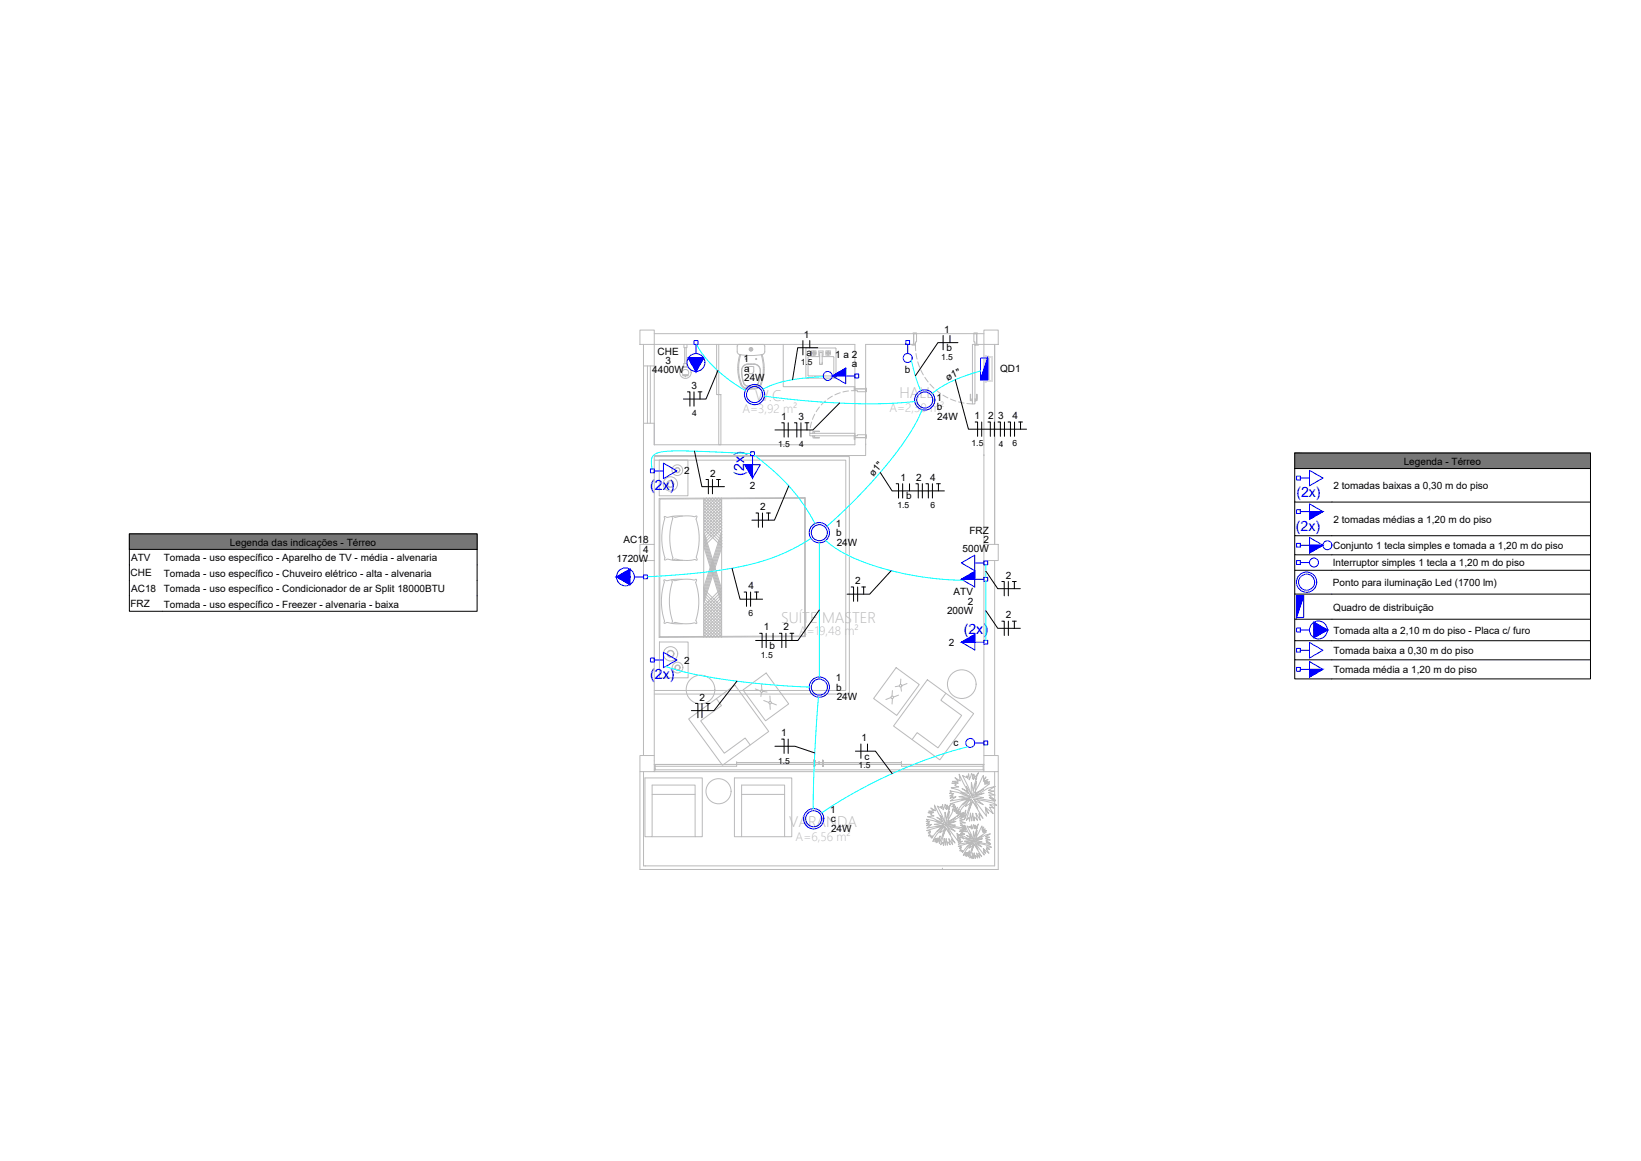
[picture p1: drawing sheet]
<svg xmlns="http://www.w3.org/2000/svg" width="2378mm" height="1682mm" viewBox="0 0 2378 1682" stroke-linecap="round" stroke-linejoin="round" font-family="sans-serif">
<!-- layer: 0 -->
<g fill="none" stroke="#bababa" stroke-width="1.45">
<path d="M927 478h21v21h-21zM1426 478h21v21h-21zM933 499v114M948 483h376v16M948 499h291v145h-291zM991 499v5h5v-5M1038 499v73h4v-73M1071 499l-3 2v8l1 3 3 2M1106 499l2 2v8l-1 3-2 2M1135 499v61h104M1321 499h6v1h-6zM1323 482h5v1h-5z"/>
<path d="M1324 499h.1M1324 483h4v12h-1v4h-3zM1324 499h-70v145M1324 483h102M1409 499h4v86h-4zM1411 483h4v16h-2v-4h-2zM1411 482h5v1h-5zM1413 499h5v1h-5zM1415 483v16h11v290M1441 499v290M992 504v23M994 504v23"/>
<path d="M1072 514l18 1 15-1M1072 514l-2 10-1 12M1073 514l-2 11-1 11M1087 507l1-1 2 1M1103 514l2 10 1 12M1104 514l3 10v12M1168 505v42l1 1 42-1v-42M1168 505l1-1h41l1 1M1182 512v2h-2M1182 511h-2v-2h-1v2h-3v1h3v2M1182 512h-2v2M1182 512v-4h-6v6h4"/>
<path d="M1188 517h-17v27h37v-27h-17M1188 517v-6h3v6M1188 517v10M1188 514h-1v-5h6v5h-2M1191 517v10M1203 512v2h-2M1203 511h-2v-2h-2v2h-2v1h2v2M1203 512h-2v2M1203 512v-4h-6v6h4M1327 500v8M1327 512l2 8M933 530h15"/>
<path d="M938 530v83M942 530v83M990 536a5 5 0 0 1 7 0 5 5 0 0 1 0 7h-7l-1-4zM991 527h5v5h-5zM1069 536l1 9 4 13 4 4 5 2 13-1 5-3 5-12 1-12M1070 536l2 10 3 11 3 4 5 1M1084 527a11 11 0 0 0-9 15l1 8M1084 527h9M1084 538a4 4 0 0 0 4 4 4 4 0 0 0 4-4M1084 538v-7h4h4v7M1093 527a11 11 0 0 1 9 15l-1 8M1102 537a9 9 0 0 0-9-9h-9a10 10 0 0 0-9 14l3 13a14 14 0 0 0 15 4l3-1 3-3 2-9 1-9"/>
<path d="M1106 536l-1 10-3 11-4 4-5 1M1188 525v2M1188 527v1h3M1189 528h2M1191 525v2M1191 527v1M1330 524l3 8M1334 536l4 7M990 544h7h-7zM993 544v2l1-2M1076 550l1 5a15 15 0 0 0 16 5l5-3 3-7M1340 547l5 6"/>
<path d="M1348 556l5 6M1042 572h3v72h-3zM1083 562h10M1206 574l-7 4M1218 569l-8 3M1230 566l-8 2M1238 566h-4M1238 561h1v5h-1zM1239 563h15v5h-11v-2h-4zM1239 563h15M1254 562h2v6h-2zM1356 565l7 5"/>
<path d="M1366 572l8 4M1377 578l8 3M1409 578h-2l-1-7v9h3M1409 578v3M1413 578v3M1413 578h2l1-7v9h-3M1187 590l-4 6M1196 581l-6 6M1389 582l8 2M1401 585h8M948 613h-15v176M1176 612l-2 8"/>
<path d="M1181 600l-4 8M1173 628h66v3h-66zM1174 624l-1 4M1177 631h4M1177 628h4M1178 627v-2h9h-7v2M1178 632v3h9l-7-1v-2M1238 631h1v6h-1zM1239 631h4v-1h11v4h-15zM1239 634h15M1254 630h2v5h-2zM1254 644h.1"/>
<path d="M1254 644v16h-306v129M1426 660h.1M948 661h283v345h-283M948 667h278v333h-278M955 666h42v52h-42zM955 722l212-1v201l-212 1zM956 723l210-1v199l-210 1zM1020 722v201M1046 722v201M974 749l1-1a10 10 0 0 0 10 0h17a7 7 0 0 0 7 0l1 1a9 9 0 0 0 1 10 95 95 0 0 1-2 49h1a2 2 0 0 1 0 4 1.8 1.8 0 0 1-3-1 73 73 0 0 1-29-1l-3 1-1-1a6 6 0 0 0 0-7 93 93 0 0 1 1-52zM989 748h-16a13 13 0 0 1-10 1v1a6 6 0 0 1-1 6 93 93 0 0 0 2 52l-1 3h1a10 10 0 0 1 10 0l15 1M927 789h21v23h-21z"/>
<path d="M1426 789h21v23h-21zM933 812v283M948 812v283M1426 812v306M1441 812v283M988 839l-15 1a13 13 0 0 1-11 0v1a6 6 0 0 1-1 7 93 93 0 0 0 2 52l-1 3h1a9 9 0 0 1 10 0l16 1M974 840a10 10 0 0 0 10 0 52 52 0 0 1 22 0 1.7 1.7 0 0 1 3 0 1.7 1.7 0 0 1 0 2l-1 1a99 99 0 0 1 1 57 1.7 1.7 0 0 1 1 3 1.7 1.7 0 0 1-3-1h-2a71 71 0 0 1-28 0l-2 1-1-1a6 6 0 0 0-1-7 93 93 0 0 1 1-52zM956 930h41v52h-41zM1299 967l33 25-32 45-34-25zM1077 1000l33-25 33 45-34 24zM1095 998l7 3M1104 992v8"/>
<path d="M1303 994l-6 1M1305 984v8M1305 995l1 6M1314 990l-7 3M1344 985l67 49-49 67-67-49zM1038 1012l8 10-31 22 35 47 30-22 7 10M1103 1003v6M1106 1002l6 1M1107 1015l7 3M1116 1020v8M1116 1008v8M1118 1018l7 3"/>
<path d="M1291 1011l-7 2M1293 1012v8M1293 1001v7M1302 1007l-7 3M1371 1004l-8 10 31 23-35 46-30-22-7 11M998 1042l67-49 49 67-67 49zM927 1095h21v23h-21zM1426 1095h21v23h-21M927 1118v142h520v-142M933 1118v136h508v-136M948 1102h.1M948 1108h232"/>
<path d="M948 1115h478M948 1118h478M949 1115h.1M949 1108v7M949 1110h.1M949 1110v5M1068 1105v5h-119M1068 1105h112M1068 1105h.1M1180 1109v1M1180 1103h.1M1180 1102h.1"/>
<path d="M1180 1102l1 1M1180 1105h.1M1180 1103v1M1180 1109h.1M1180 1109h1M1180 1102v3M1180 1108v1M1180 1103h1M1180 1102h1M1180 1109v1zM1180 1102v1zM1180 1104h.1"/>
<path d="M1180 1104v1M1180 1108h.1M1180 1108h12M1180 1105h7M1181 1109h.1M1181 1103h.1M1180 1105h12M1180 1110h1M1181 1110h.1M1181 1109l-1 1M1181 1102h.1M1181 1108h.1"/>
<path d="M1181 1102v3M1181 1108v2M1181 1102h-1M1187 1105h.1M1187 1105v3M1192 1109h.1M1192 1109v1M1192 1103h.1M1192 1105h.1M1192 1102h.1M1192 1102h1zM1192 1108h.1"/>
<path d="M1192 1103v1M1192 1109h1M1192 1103h1M1192 1103v2M1192 1108v1M1192 1110h1M1192 1105h1M1192 1109l1 1zM1192 1102l1 1zM1192 1102v1M1192 1108h1M1193 1109h.1"/>
<path d="M1193 1103h.1M1193 1109h-1M1193 1108v1M1193 1108h233M1193 1105h113M1193 1102v3M1193 1110h.1M1193 1105h.1M1193 1109v1M1193 1108h.1M1193 1108v2M1306 1105h.1"/>
<path d="M1306 1105v5h119M1425 1108v7M935 1127h83v85h-11v-75h-62v75h-10zM1064 1127h83v85h-10v-75h-62v75h-11zM1384 1127l7 4-1-9 17 33-18-11-11-3 11-1-5-2 2-2-7-1h10l-9-3h9zM1395 1123l6 4v-3l1 4 2-7v9l4-9 1 1v6l2-6 1 3-2 4 8-10-5 11 2-3-3 10-2 12-2 4zM1425 1123l1 7 3-4-4 6 7-3-6 3 5 1-4 1 7-1-7 3h7l-25 19zM945 1151h62M1075 1151h62M1377 1146l12 2 17 7-29 5 8-6-8 3 4-4h-5l6-3-6-1 3-2zM1394 1142l8 5-2-8 7 12 1-17 2 12 5-14-2 17 13-6-13 9 13-3-13 5 12 2-10 2 10 8-13-6 5 12-7-11-6 13 4-11-9 5 6-11-10 9 7-7-8-1 11-1-15-3 13-1-11-5 12 1zM1409 1160l16 26-6-7 2 9-7-10 2 11-4-6v6l-2-11-2 11-2-11-1 12-1-6-4 5z"/>
<path d="M1410 1156l21-14 11-3-10 6 8 1-8 2 10 4h-9l10 8-9-5 8 6zM1411 1158l18 3 12 3 3 3-10-1 7 5-7-2 5 10-11-10 5 10-5-7 2 11zM1349 1171l6 4-1-9 15 29-16-9-9-3 10-1-5-2 2-1-6-2h8l-7-2h7zM1358 1168l5 2v-2l2 3 1-5 1 7 3-8 1 2v5l1-6 1 3-1 4 6-9-4 9 2-2-6 22zM1377 1165l28-8-10 8-10 13 1-5-3 3 1-4-4 2 3-7-4 2 4-4zM1384 1168l1 5 3-3-4 5 6-2-5 2 5 1-4 1 6-1-6 3 6-1-22 17zM1400 1164l8-6-6 18-4 10 2-12-5 10 1-7-3 8 1-8-3 7 1-6-5 5 7-12zM1343 1187l10 2 15 6-25 5 7-6-7 2 4-3h-5l5-2-5-1 3-2zM1358 1184l6 4-1-7 6 10v-14l3 10 4-12-2 15 11-5-11 7 11-2-11 4 11 1-9 2 8 7-11-5 4 10-6-9-5 11 3-9-7 5 5-10-9 7 6-6h-7l10-2-13-2 12-1-10-4 10 1zM1370 1199l14 22-5-6 2 9-6-9 2 9-4-4v5l-2-10-1 10-2-10-1 10-1-5-3 4zM1371 1195l19-11 9-3-8 5 7 1-7 2 8 3h-8l9 7-8-4 7 5zM1372 1197l16 3 10 3 3 2-9-1 6 5-6-2 5 9-10-9 4 8-4-6 1 10z"/>
<path d="M1394 1199l5 3-1-7 12 24-13-7-7-2 8-1-5-2 2-1-5-1h7l-6-2h6zM1401 1197l5 2v-2l1 3 1-5v6l3-6 1 1v4l1-5 1 2-2 4 6-7-3 7 1-2-5 19zM1423 1197v4l3-3-3 5 5-2-4 2h3l-3 1 6-1-6 3 5-1-18 14zM945 1212h62M1075 1212h62M1343 1203l25-7-10 8-8 10 1-3-3 2 1-3-3 1 2-6-3 2 3-3zM1363 1202l6-5-8 25 1-11-3 9 1-6-3 7 1-7-3 6 1-6-4 5 6-11zM1388 1213l9 1 13 6-21 3 6-4-7 1 4-2h-4l4-2-4-1 2-1zM1401 1210l5 3-1-5 5 8 1-12 1 9 4-10-1 12 8-4-9 6 10-2-10 3 9 2-7 1 7 6-9-4 3 8-5-7-4 9 3-8-7 4 5-8-8 6 5-5-5-1 7-1-10-1 9-1-7-4 8 1zM1412 1220l16-10 7-2-7 4 6 1-6 1 7 3h-6l7 6-7-3 6 3zM1389 1226l20-6-8 7-6 8v-3l-2 2v-3l-2 2 2-5-3 1 3-2zM1405 1225l6-4-7 21 1-9-3 7v-5l-2 6 1-6-2 5 1-5-4 4 5-9z"/>
<path d="M1411 1222l12 19-5-5 2 7-5-7 2 7-3-3-1 4-1-8-1 8-1-8-1 8-1-4-3 3zM1413 1221l13 2 8 3 3 2-7-1 4 4-5-1 4 6-8-7 3 7-3-5 1 8zM930 1260h5M1366 1259h.1"/>
<circle cx="1088" cy="506" r="2.6"/>
<circle cx="1088" cy="506" r="2.3"/>
<circle cx="1088" cy="506" r="1.7"/>
<circle cx="993" cy="540" r="8"/>
<circle cx="1081" cy="520" r=".8"/>
<circle cx="1096" cy="520" r=".8"/>
<circle cx="982" cy="681" r="8"/>
<circle cx="982" cy="681" r="4"/>
<circle cx="982" cy="681" r="3"/>
<circle cx="971" cy="701" r="10"/>
<circle cx="971" cy="701" r="5"/>
<circle cx="971" cy="701" r="4"/>
<circle cx="972" cy="947" r="10"/>
<circle cx="972" cy="947" r="5"/>
<circle cx="972" cy="947" r="4"/>
<circle cx="982" cy="967" r="8"/>
<circle cx="982" cy="967" r="4"/>
<circle cx="982" cy="967" r="3"/>
<circle cx="1015" cy="999" r="21"/>
<circle cx="1305" cy="994" r="1.8"/>
<circle cx="1394" cy="991" r="21"/>
<circle cx="1104" cy="1001" r="1.8"/>
<circle cx="1116" cy="1018" r="1.8"/>
<circle cx="1293" cy="1010" r="1.8"/>
<circle cx="1041" cy="1146" r="18"/>
<circle cx="1409" cy="1155" r=".6"/>
<circle cx="1371" cy="1195" r=".5"/>
<circle cx="1411" cy="1220" r=".4"/>
</g>
<!-- layer: AI-Hatch mob -->
<g fill="none" stroke="#bababa" stroke-width="1.45">
<path d="M1020 722l26 26-26 26M1020 731l26 26-26 26M1020 727l26 25-26 26M1020 726l4-4 22 22-26 26M1020 730l8-8 18 17-26 26M1020 740l26 26-26 26M1020 735l26 26-26 26M1020 734l13-12 13 13-26 26M1020 739l17-17 9 8-26 26M1046 722l-26 26M1020 749l26 25-27 83M1020 744l26 26-27 82"/>
<path d="M1020 743l21-21 5 4-26 26M1020 753l26 26-26 82M1020 757l26 26-26 82M1020 762l26 26-26 82M1020 771l25 82-25 26M1020 766l26 26-26 82M1020 779l25 82-25 26M1020 775l25 82-25 26M1020 788l26 82-26 26M1020 784l26 82-26 26M1020 793l26 82-26 26M1019 858l27 25-26 26"/>
<path d="M1019 853l27 26-26 26M1020 866l26 26-26 26M1020 862l26 26-26 26M1020 875l26 26-22 22-4-4M1020 871l26 26-26 26M1020 880l26 25-18 18-8-8M1020 884l26 26-13 13-13-13M1020 888l26 26-9 9-17-17M1020 893l26 26-5 4-21-21M1020 897l26 26"/>
</g>
<!-- layer: P-Simbol -->
<g fill="none" stroke="#00f" stroke-width="1.45">
<path d="M1006 493h5v6h-5zM1009 499v13M1313 493h5v6h-5zM1315 499v13M997 519h23l-11 19zM1431 519v31h-10v-31h10l-10 31M1206 545l20 11v-23l-20 12h33M1239 542h5v5h-5zM1088 654h5v6h-5zM1091 660v33M943 679h5v6h-5zM961 671l20 11-20 11z"/>
<path d="M1079 673h23l-11 20zM948 682h13M1879 690h5v5h-5zM1884 693h14M1898 681l19 12-19 11zM1879 738h5v6h-5zM1898 730l19 11-19 11zM1884 741h33M1879 787h5v6h-5zM1884 790h33l-19 11v-22l19 11M1393 816l20-12v23zM1413 816h13"/>
<path d="M1426 813h5v5h-5zM1879 812h5v6h-5zM1884 815h14M893 836l20-11v22zM919 836h14M933 833h5v6h-5zM1393 839l20-11v22l-20-11h33M1426 836h5v6h-5zM1889 863l-10 32h10v-32h-10v32M1879 910h5v5h-5zM1884 913h14M1904 901l20 12-20 11z"/>
<path d="M1393 930l20-11v23zM1393 930h33M1426 928h5v5h-5zM1879 939h5v6h-5zM1898 931l19 11-19 11zM943 953h5v6h-5zM948 956h13M961 945l20 11-20 11zM1884 942h14M1879 967h5v5h-5zM1884 970h33l-19-11v22l19-11M1413 1076h13"/>
<path d="M1426 1074h5v5h-5z"/>
<circle cx="1315" cy="519" r="6"/>
<circle cx="1009" cy="525" r="13"/>
<circle cx="1200" cy="545" r="6"/>
<circle cx="1093" cy="572" r="15"/>
<circle cx="1093" cy="572" r="12"/>
<circle cx="1340" cy="579" r="15"/>
<circle cx="1340" cy="579" r="12"/>
<circle cx="1187" cy="772" r="15"/>
<circle cx="1187" cy="772" r="12"/>
<circle cx="1924" cy="790" r="6"/>
<circle cx="1904" cy="815" r="6"/>
<circle cx="906" cy="836" r="13"/>
<circle cx="1894" cy="843" r="15"/>
<circle cx="1894" cy="843" r="12"/>
<circle cx="1911" cy="913" r="13"/>
<circle cx="1187" cy="996" r="15"/>
<circle cx="1187" cy="996" r="12"/>
<circle cx="1406" cy="1076" r="6"/>
<circle cx="1179" cy="1186" r="15"/>
<circle cx="1179" cy="1186" r="12"/>
</g>
<g fill="#00f" stroke="#00f" stroke-width="1.45">
<path d="M1393 839l20-11v11z"/>
<path d="M1206 545l20-12v12z"/>
<path d="M1898 790h19l-19 11z"/>
<path d="M1898 970h19l-19 11z"/>
<path d="M997 519h12zM997 519h12v19z"/>
<path d="M1009 519h11zM1009 519v19l11-19z"/>
<path d="M1393 930l20-11v11zM1393 930h20z"/>
<path d="M1431 519v31zM1421 550h10zM1431 519v31h-10z"/>
<path d="M893 836l20-11v11zM893 836l20 11v-11z"/>
<path d="M1079 673h12zM1079 673l12 20v-20z"/>
<path d="M1898 741h19zM1898 741h19l-19 11z"/>
<path d="M1879 863h10zM1879 863h10l-10 32z"/>
<path d="M1904 901v12h20zM1904 913h20l-20 11z"/>
</g>
<g fill="none" stroke="#dcdcdc" stroke-width="1.45">
<path d="M1428 517v35v-35M1428 517h6M1428 515h1M1428 518h.1M1428 517v35zM1429 517h9v35h-9zM1429 517h9M1430 517h1M1430 517h2M1430 517h3zM1430 517h.1M1431 517h.1"/>
<path d="M1431 517h1M1431 520l2 1-1 1M1431 520h.1M1431 520l-1 1M1431 520h-1v2M1431 520h-1M1432 517h1M1432 517h.1M1433 517h.1M1438 517h.1M1438 517v35v-35M1430 522h.1"/>
<path d="M1430 526h.1M1430 539h.1M1430 531h.1M1430 535h.1M1430 520v2M1430 520h2M1430 522h2M1430 520h.1M1430 525v2M1430 525h2M1430 527h2M1430 525h.1"/>
<path d="M1430 538v2M1430 538h2M1430 540h2M1430 538h.1M1430 529v2M1430 529h2M1430 531h2M1430 529h.1M1430 533v3M1430 533h2M1430 536h2M1430 533h.1"/>
<path d="M1430 538v1M1430 522l1 1M1430 525v1M1430 527h1M1430 540h1M1430 531h1M1430 533v2M1430 536h1M1431 524h.1M1431 537h.1M1431 529h.1M1431 533h.1"/>
<path d="M1432 523h.1M1431 523h.1M1431 524l2 2-1 1M1432 527h.1M1431 524l-1 1M1431 527h.1M1431 524l-1 1v2M1431 537l2 2-1 1M1431 537l-1 1M1431 537l-1 1v2M1431 529l2 1-1 1M1432 531h.1"/>
<path d="M1431 529l-1 1M1431 532h.1M1431 529h-1v2M1431 533l2 1-1 2M1432 536h.1M1431 533l-1 1M1431 536h.1M1431 533h-1v3M1431 529h-1M1431 533h-1M1432 520h.1M1432 524v1"/>
<path d="M1432 537v1M1432 529h.1M1432 533h.1M1432 520v2h-2M1432 522h.1M1432 525v2h-2M1432 538v2h-2M1432 540h.1M1432 529v2h-2M1432 533v3h-2M1433 522l-2 1M1433 521h.1"/>
<path d="M1433 526l-2 1M1433 525h.1M1433 539l-2 1M1433 538h.1M1433 531l-2 1M1433 530h.1M1433 535l-2 1M1433 534h.1M1433 521v1M1433 522h-1M1433 525v1M1433 526l-1 1"/>
<path d="M1433 534v1M1433 538v1M1433 539l-1 1M1433 530v1M1433 531h-1M1433 535l-1 1M1427 548l1 1M1427 548h.1M1427 548h1M1428 548h.1M1428 554v-39v39M1428 551v-33v33"/>
<path d="M1429 554v-39v39M1429 554h-1h1M1429 552v-35v35M1430 552h3zM1430 552h.1M1430 548h.1M1430 544h.1M1430 552h3M1430 546v3M1430 546h2M1430 549h2M1430 546h.1"/>
<path d="M1430 542v2M1430 542h2M1430 544h2M1430 542h.1M1430 546v2M1430 549h1M1430 544l1 1M1430 552h1M1431 546h.1M1431 542h.1M1431 552h1M1431 552h.1"/>
<path d="M1431 546l2 2-1 1M1432 549h.1M1431 546l-1 1M1431 549h.1M1431 546h-1v3M1431 542l2 1-1 1M1432 545h.1M1431 542l-1 1M1431 545h.1M1431 542h-1v2M1431 540h.1M1431 546h-1"/>
<path d="M1431 542h-1M1432 552h1M1432 546h.1M1432 542h.1M1432 552h.1M1432 546v3h-2M1432 542v2h-2M1432 544h.1M1433 552h.1M1433 548l-2 1M1433 547h.1M1433 544l-2 1"/>
<path d="M1433 543h.1M1433 547v1M1433 548l-1 1M1433 543v1M1433 544h-1M1434 552v-35v35M1434 552h-5h5M1438 552v-35v35M1438 552h.1M1438 552h-9h9"/>
</g>
<!-- layer: EL-Condutos (Teto) -->
<g fill="none" stroke="#0ff" stroke-width="1.45">
<path d="M1010 499a178 178 0 0 0 70 67M1321 522a241 241 0 0 0 13 44M1421 537a182 182 0 0 0-70 33M1193 546a207 207 0 0 0-82 15l-5 3M1108 574a921 921 0 0 0 218 8M1336 594a306 306 0 0 1-56 85 795 795 0 0 1-81 83M1093 659a284 284 0 0 1 88 100M1175 780a299 299 0 0 1-129 46l-54 6-54 4M1187 786v195M1197 783a201 201 0 0 0 82 40 450 450 0 0 0 117 18M965 966a658 658 0 0 0 155 26l53 3M1186 1010l-6 91-1 71"/>
<path d="M1403 1082a695 695 0 0 0-212 96"/>
</g>
<!-- layer: EL-Fios (Neutro) -->
<g fill="none" stroke="#000" stroke-width="1.45">
<path d="M996 568h4v20M1133 613h3v20M1151 613h4v20M1413 611h4v21M1432 611h3v21M1446 611h4v21M1461 611h3v21M1023 695h4v20M1299 701h3v21M1327 701h4v21M1342 701h3v21M1096 743h3v21"/>
<path d="M1078 858h4v20M1234 850h3v21M1452 842h3v21M1452 900h3v21M1101 918h3v20M1129 918h4v20M1008 1019h3v21M1133 1071h3v21"/>
</g>
<!-- layer: EL-Fios (Fase 1) -->
<g fill="none" stroke="#000" stroke-width="1.45">
<path d="M1164 493v21M1367 486v21M1142 613v20M1423 611v21M1441 611v21M1032 695v20M1308 701v21M1337 701v21M1105 743v21M1243 850v21M1461 842v21M1461 900v21"/>
<path d="M1110 918v20M1139 918v20M1017 1019v21M1142 1071v21M1248 1078v21"/>
</g>
<!-- layer: EL-Fios (Fase 2) -->
<path d="M1006 568v20M1161 613v20M1456 611v21" fill="none" stroke="#000" stroke-width="1.45"/>
<!-- layer: EL-Fios (Fase 3) -->
<path d="M1470 611v21M1351 701v21M1088 858v20" fill="none" stroke="#000" stroke-width="1.45"/>
<!-- layer: EL-Fios (Terra) -->
<g fill="none" stroke="#000" stroke-width="1.45">
<path d="M1012 568h5M1014 568v10M1167 613h5M1169 613v10M1476 611h6M1479 611v11M1038 695h6M1041 695v10M1357 701h6M1360 701v10M1111 743h5M1114 743v11"/>
<path d="M1094 858h5M1096 858v10M1249 850h5M1252 850v11M1467 842h6M1470 842v11M1467 900h6M1470 900v10M1145 918h5M1148 918v10M1023 1019h6M1026 1019v11"/>
</g>
<!-- layer: EL-Textos fios -->
<g fill="none" stroke="#000" stroke-width="1.45">
<path d="M1388 496h-29l-33 49M1185 504h-29l-7 46M1040 537l-17 41h-33M1384 550l19 72h85M1217 584l-39 39h-55M1006 654l11 51h33M1276 685l17 26h76M1143 704l-21 50h-32M1061 823l11 45h33M1291 827l-31 34h-32M1429 827l17 26h33M1187 884l-31 44h-61"/>
<path d="M1429 885l17 25h33M1068 987l-33 43h-33M1123 1081h29l29 10M1240 1088h29l24 33"/>
</g>
<!-- layer: EL-Fios (Retorno) -->
<path d="M1173 493v11M1377 486v10M1318 701v10M1120 918v10M1257 1078v10" fill="none" stroke="#000" stroke-width="1.45"/>
<path d="M1088 657l-92-4-25 1-13 1a14 14 0 0 0-14 19l1 6M1429 818v18M1429 842v86" fill="none" stroke="#0ff" stroke-width="1.45"/>
<!-- layer: DI-Hachuras Tabelas -->
<g fill="#767676" stroke="#767676" stroke-width="1.45">
<path d="M187 774l504 22v-22zM187 774l504 22h-504z"/>
<path d="M1876 656l429 23v-23zM1876 656l429 23h-429z"/>
</g>
<path d="M1876 656h429v23h-429zM187 774h504v22h-504z" fill="none" stroke="#767676" stroke-width="1.45"/>
<!-- layer: DI-Tabelas -->
<path d="M1876 656h429v23h-429zM1876 679v48h429v-48M1876 727v49h429v-49M187 774h504v22h-504zM1876 776v28h429v-28M187 796v90h504v-90M1876 804v22h429v-22M1876 826v35h429v-35M1876 861v36h429v-36M1876 897v31h429v-31M1876 928v28h429v-28M1876 956v28h429v-28" fill="none" stroke="#000" stroke-width="1.45"/>
<g font-size="22.2" fill="#bababa">
<text x="1094" y="581">W.C.</text>
<text x="1303" y="577">HALL</text>
<text x="1132" y="903">SUÍTE MASTER</text>
<text x="1144" y="1198">VARANDA</text>
</g>
<g font-size="20.5" fill="#00f">
<text x="1078" y="689" transform="rotate(-90 1078 689)">(2x)</text>
<text x="942" y="710">(2x)</text>
<text x="1879" y="720">(2x)</text>
<text x="1878" y="769">(2x)</text>
<text x="1397" y="918">(2x)</text>
<text x="942" y="984">(2x)</text>
</g>
<g font-size="17.8" fill="#bababa">
<text x="1076" y="599">A=3,92 m²</text>
<text x="1289" y="597">A=2,30 m²</text>
<text x="1158" y="921">A=19,48 m²</text>
<text x="1153" y="1218">A=6,56 m²</text>
</g>
<g font-size="14.5">
<text x="1368" y="482">1</text>
<text x="1165" y="489">1</text>
<text x="1372" y="509">b</text>
<text x="953" y="514">CHE</text>
<text x="1169" y="516">a</text>
<text x="1210" y="519">1 a 2</text>
<text x="964" y="527">3</text>
<text x="1077" y="525">1</text>
<text x="1234" y="532">a</text>
<text x="1078" y="538">a</text>
<text x="1449" y="539">QD1</text>
<text x="945" y="541">4400W</text>
<text x="1311" y="541">b</text>
<text x="1078" y="552">24W</text>
<text x="1373" y="552" transform="rotate(-23 1373 552)">ø1&quot;</text>
<text x="1002" y="563">3</text>
<text x="1357" y="581">1</text>
<text x="1358" y="594">b</text>
<text x="1132" y="608">1</text>
<text x="1157" y="608">3</text>
<text x="1358" y="608">24W</text>
<text x="1412" y="607">1</text>
<text x="1432" y="607">2</text>
<text x="1446" y="607">3</text>
<text x="1467" y="607">4</text>
<text x="2034" y="673">Legenda - Térreo</text>
<text x="991" y="687">2</text>
<text x="1029" y="691">2</text>
<text x="1266" y="691" transform="rotate(-49 1266 691)">ø1&quot;</text>
<text x="1305" y="697">1</text>
<text x="1327" y="697">2</text>
<text x="1348" y="697">4</text>
<text x="1087" y="708">2</text>
<text x="1932" y="709">2 tomadas baixas a 0,30 m do piso</text>
<text x="1313" y="723">b</text>
<text x="1102" y="739">2</text>
<text x="1932" y="757">2 tomadas médias a 1,20 m do piso</text>
<text x="1211" y="763">1</text>
<text x="1405" y="773">FRZ</text>
<text x="1212" y="777">b</text>
<text x="333" y="790">Legenda das indicações - Térreo</text>
<text x="904" y="787">AC18</text>
<text x="1213" y="791">24W</text>
<text x="1425" y="787">2</text>
<text x="1932" y="796">Conjunto 1 tecla simples e tomada a 1,20 m do piso</text>
<text x="932" y="801">4</text>
<text x="1395" y="800">500W</text>
<text x="190" y="812">ATV</text>
<text x="237" y="813">Tomada - uso específico - Aparelho de TV - média - alvenaria</text>
<text x="894" y="814">1720W</text>
<text x="1931" y="821">Interruptor simples 1 tecla a 1,20 m do piso</text>
<text x="189" y="835">CHE</text>
<text x="237" y="835">Tomada - uso específico - Chuveiro elétrico - alta - alvenaria</text>
<text x="1458" y="838">2</text>
<text x="1239" y="846">2</text>
<text x="1932" y="849">Ponto para iluminação Led (1700 lm)</text>
<text x="190" y="857">AC18</text>
<text x="237" y="858">Tomada - uso específico - Condicionador de ar Split 18000BTU</text>
<text x="1085" y="854">4</text>
<text x="1382" y="863">ATV</text>
<text x="189" y="880">FRZ</text>
<text x="237" y="880">Tomada - uso específico - Freezer - alvenaria - baixa</text>
<text x="1403" y="876">2</text>
<text x="1932" y="885">Quadro de distribuição</text>
<text x="1372" y="889">200W</text>
<text x="1458" y="896">2</text>
<text x="1107" y="913">1</text>
<text x="1135" y="913">2</text>
<text x="1932" y="918">Tomada alta a 2,10 m do piso - Placa c/ furo</text>
<text x="1375" y="936">2</text>
<text x="1115" y="940">b</text>
<text x="1932" y="948">Tomada baixa a 0,30 m do piso</text>
<text x="991" y="961">2</text>
<text x="1932" y="976">Tomada média a 1,20 m do piso</text>
<text x="1211" y="987">1</text>
<text x="1212" y="1001">b</text>
<text x="1014" y="1015">2</text>
<text x="1213" y="1014">24W</text>
<text x="1132" y="1067">1</text>
<text x="1249" y="1074">1</text>
<text x="1382" y="1081">c</text>
<text x="1253" y="1101">c</text>
<text x="1203" y="1178">1</text>
<text x="1204" y="1191">c</text>
<text x="1204" y="1205">24W</text>
</g>
<g font-size="12.3">
<text x="1364" y="521">1.5</text>
<text x="1161" y="529">1.5</text>
<text x="1003" y="603">4</text>
<text x="1128" y="648">1.5</text>
<text x="1408" y="647">1.5</text>
<text x="1447" y="647">4</text>
<text x="1467" y="647">6</text>
<text x="1158" y="648">4</text>
<text x="1300" y="736">1.5</text>
<text x="1348" y="736">6</text>
<text x="1085" y="893">6</text>
<text x="1103" y="953">1.5</text>
<text x="1128" y="1106">1.5</text>
<text x="1244" y="1113">1.5</text>
</g>
</svg>
